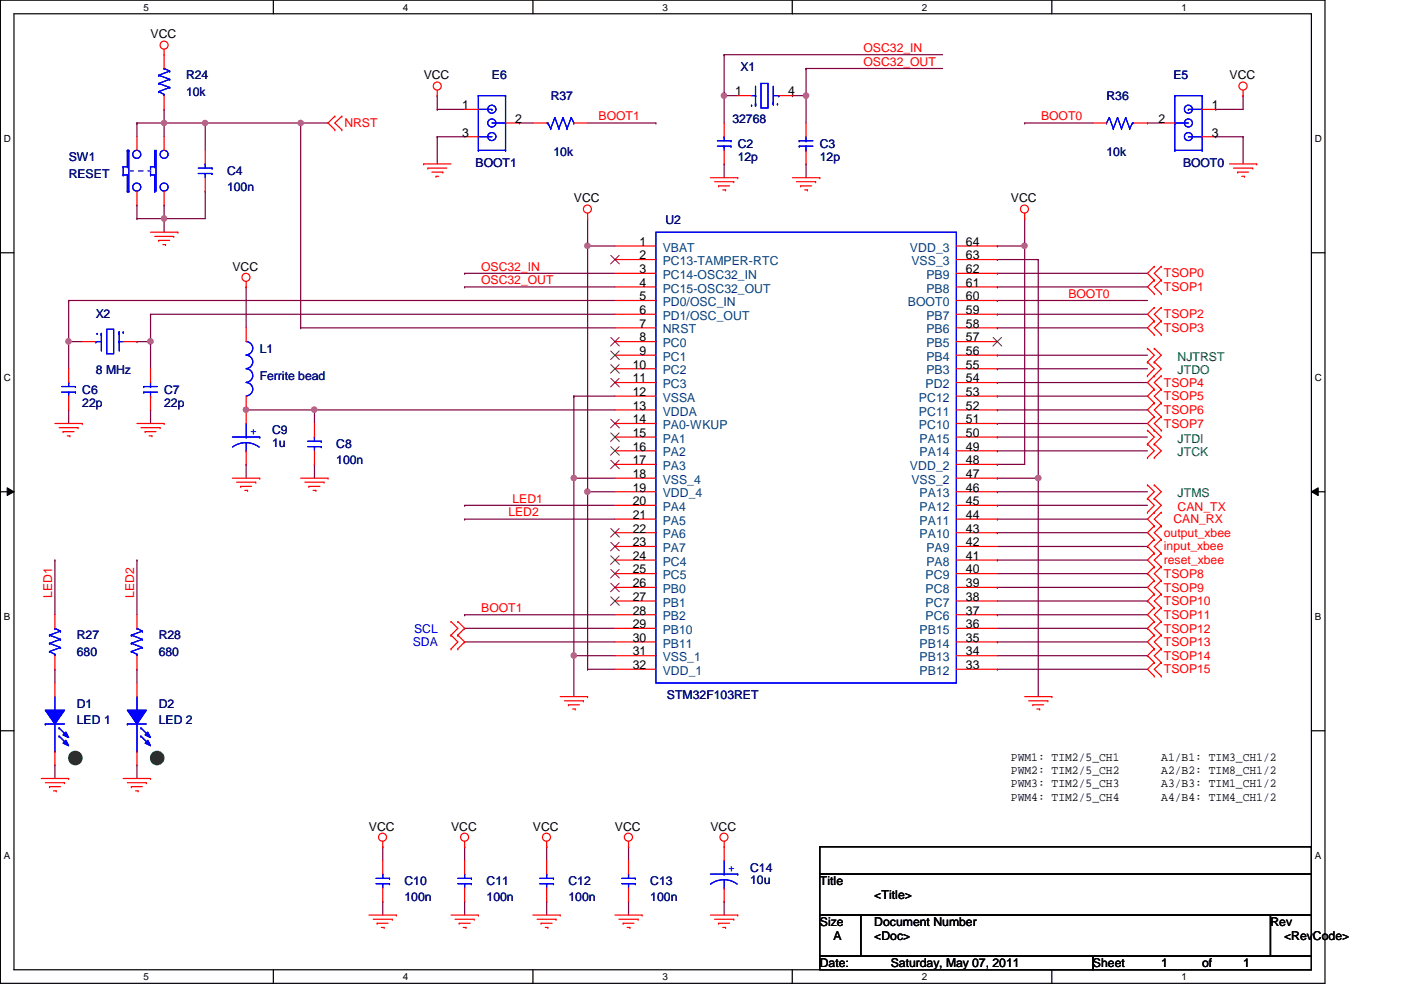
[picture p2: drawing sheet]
<svg xmlns="http://www.w3.org/2000/svg" width="297mm" height="210mm" viewBox="0 0 297 210" stroke-linecap="round" stroke-linejoin="round" font-family="sans-serif">
<path d="M.1 0h280.8v208.5h-280.8zM3 2.9h275v202.7h-275z" fill="none" stroke="#000" stroke-width=".25"/>
<g fill="#fff">
<path d="M30.4 .3h1.2v2.4h-1.2z"/>
<path d="M30.4 205.9h1.2v2.3h-1.2z"/>
</g>
<path d="M58 0v2.9M58 205.6v2.9" fill="none" stroke="#000" stroke-width=".25"/>
<g fill="#fff">
<path d="M85.4 .3h1.2v2.4h-1.2z"/>
<path d="M85.4 205.9h1.2v2.3h-1.2z"/>
</g>
<path d="M113 0v2.9M113 205.6v2.9" fill="none" stroke="#000" stroke-width=".25"/>
<g fill="#fff">
<path d="M140.5 .3h1.1v2.4h-1.1z"/>
<path d="M140.5 205.9h1.1v2.3h-1.1z"/>
</g>
<path d="M168 0v2.9M168 205.6v2.9" fill="none" stroke="#000" stroke-width=".25"/>
<g fill="#fff">
<path d="M195.4 .3h1.2v2.4h-1.2z"/>
<path d="M195.4 205.9h1.2v2.3h-1.2z"/>
</g>
<path d="M223 0v2.9M223 205.6v2.9" fill="none" stroke="#000" stroke-width=".25"/>
<g fill="#fff">
<path d="M250.5 .3h1.1v2.4h-1.1z"/>
<path d="M250.5 205.9h1.1v2.3h-1.1z"/>
<path d="M.8 28.2h1.5v2.4h-1.5z"/>
<path d="M278.8 28.2h1.4v2.4h-1.4z"/>
<path d="M.8 78.9h1.5v2.3h-1.5z"/>
<path d="M278.8 78.9h1.4v2.3h-1.4z"/>
</g>
<path d="M.1 53.6h2.9M278 53.6h2.9" fill="none" stroke="#000" stroke-width=".25"/>
<g fill="#fff">
<path d="M.8 129.6h1.4v2.3h-1.4z"/>
<path d="M278.8 129.6h1.3v2.3h-1.3z"/>
</g>
<path d="M.1 104.3h2.9M278 104.3h2.9" fill="none" stroke="#000" stroke-width=".25"/>
<path d="M1.5 103.4l1.5 .9-1.5 .8zM278 104.3l1.5-.9v1.7z" fill="#000"/>
<path d="M1.5 103.4l1.5 .9-1.5 .8zM278 104.3l1.5-.9v1.7z" fill="none" stroke="#000" stroke-width=".21"/>
<g fill="#fff">
<path d="M.8 180.3h1.4v2.3h-1.4z"/>
<path d="M278.8 180.3h1.3v2.3h-1.3z"/>
</g>
<path d="M.1 154.9h2.9M278 154.9h2.9" fill="none" stroke="#000" stroke-width=".25"/>
<g fill="none" stroke="#800040" stroke-width=".25">
<path d="M92.7 23.2h.1M92.7 20.3h.1M92.7 29h.1M92.7 23.2h5.8M92.7 20.3v2.9M92.7 29v5.8M92.7 29h5.8M110.1 26.1h.1M110.1 26.1h2.9M124.6 26.1h14.5M139.1 26.1h.1M124.6 52.2h.1"/>
<path d="M124.6 52.2h5.8M124.6 46.4v5.8M121.7 101.4h.1M121.7 101.4v37.6"/>
</g>
<circle cx="121.7" cy="101.3" r=".56" fill="#f0f"/>
<circle cx="121.7" cy="101.3" r=".56" fill="none" stroke="#f0f" stroke-width=".25"/>
<path d="M31.9 72.4h.1M31.9 66.6v5.8" fill="none" stroke="#800040" stroke-width=".25"/>
<circle cx="31.9" cy="72.4" r=".56" fill="#f0f"/>
<circle cx="31.9" cy="72.4" r=".56" fill="none" stroke="#f0f" stroke-width=".25"/>
<g fill="none" stroke="#800040" stroke-width=".25">
<path d="M14.6 72.4h.1M14.6 63.7h.1M14.6 72.4h2.8M14.6 63.7h115.8M29 72.4h.1M29 72.4h2.9M31.9 66.6h.1M31.9 66.6h98.5M211.5 66.6h.1M211.5 69.5h.1M211.5 66.6h31.8M211.5 69.5h31.8"/>
<path d="M14.6 86.9h.1M14.6 86.9v2.9M31.9 86.9h.1M31.9 86.9v2.9M52.2 86.9h.1M52.2 86.9h14.5M66.7 86.9h.1M66.7 98.5h.1M66.7 86.9v2.9M66.7 98.5v2.9"/>
</g>
<circle cx="52.1" cy="86.9" r=".56" fill="#f0f"/>
<circle cx="52.1" cy="86.9" r=".56" fill="none" stroke="#f0f" stroke-width=".25"/>
<path d="M211.5 78.2h.1M211.5 78.2h31.8M211.5 110.1h.1M211.5 107.1h.1M211.5 110.1h31.8M211.5 107.1h31.8M98.5 130.3h.1M98.5 130.3h31.9M121.7 139h.1M121.7 139h8.7M121.7 139v8.7" fill="none" stroke="#800040" stroke-width=".25"/>
<circle cx="121.7" cy="139" r=".56" fill="#f0f"/>
<circle cx="121.7" cy="139" r=".56" fill="none" stroke="#f0f" stroke-width=".25"/>
<path d="M121.7 101.4h.1M121.7 101.4h8.7M220.1 101.4h.1M220.1 101.4v46.3M98.5 133.2h.1M98.5 136.1h.1M98.5 133.2h31.9M98.5 136.1h31.9" fill="none" stroke="#800040" stroke-width=".25"/>
<circle cx="220.1" cy="101.4" r=".56" fill="#f0f"/>
<circle cx="220.1" cy="101.4" r=".56" fill="none" stroke="#f0f" stroke-width=".25"/>
<path d="M170.9 20.3h.1M170.9 20.3v5.8M211.5 101.4h.1M211.5 101.4h8.6" fill="none" stroke="#800040" stroke-width=".25"/>
<circle cx="170.9" cy="20.3" r=".56" fill="#f0f"/>
<circle cx="170.9" cy="20.3" r=".56" fill="none" stroke="#f0f" stroke-width=".25"/>
<path d="M153.5 20.3h.1M153.5 20.3v5.8M211.5 55h.1M211.5 55h8.6M220.1 55h.1M220.1 55v46.4" fill="none" stroke="#800040" stroke-width=".25"/>
<circle cx="153.5" cy="20.3" r=".56" fill="#f0f"/>
<circle cx="153.5" cy="20.3" r=".56" fill="none" stroke="#f0f" stroke-width=".25"/>
<g fill="none" stroke="#800040" stroke-width=".25">
<path d="M153.5 11.6h.1M153.5 11.6h46.4M170.9 14.5h.1M170.9 14.5h29M153.5 20.3h.1M153.5 34.8h.1M153.5 20.3h2.9M153.5 34.8v2.9M168 20.3h.1M168 20.3h2.9M170.9 34.8h.1M170.9 34.8v2.9"/>
<path d="M217.3 52.2h.1M217.3 52.2v46.3"/>
</g>
<circle cx="217.2" cy="52.1" r=".56" fill="#f0f"/>
<circle cx="217.2" cy="52.1" r=".56" fill="none" stroke="#f0f" stroke-width=".25"/>
<g fill="none" stroke="#800040" stroke-width=".25">
<path d="M153.5 11.6h.1M153.5 11.6v8.7M170.9 14.5h.1M170.9 14.5v5.8M211.5 52.2h.1M211.5 58h.1M211.5 52.2h5.8M211.5 58h31.8M14.6 72.4h.1M14.6 72.4v5.8M31.9 72.4h.1M31.9 72.4v5.8"/>
<path d="M52.2 60.8h.1M52.2 60.8v8.7M63.8 69.5h.1M63.8 69.5h66.6M211.5 60.8h.1M211.5 60.8h31.8M211.5 98.5h.1M211.5 95.6h.1M211.5 98.5h5.8M211.5 95.6h31.8M124.6 104.3h.1M124.6 104.3h5.8"/>
<path d="M124.6 104.3v37.6M124.6 141.9h.1M124.6 141.9h5.8M81.1 179.5h.1M81.1 179.5v3M98.5 179.5h.1M98.5 179.5v3M115.9 179.5h.1M115.9 179.5v3M133.3 179.5h.1M133.3 179.5v3M81.1 191.1h.1"/>
<path d="M81.1 191.1v2.9M98.5 191.1h.1M98.5 191.1v2.9M115.9 191.1h.1M115.9 191.1v2.9M133.3 191.1h.1M133.3 191.1v2.9"/>
</g>
<circle cx="124.5" cy="104.2" r=".56" fill="#f0f"/>
<circle cx="124.5" cy="104.2" r=".56" fill="none" stroke="#f0f" stroke-width=".25"/>
<path d="M124.6 52.2h.1M124.6 52.2v52.1M211.5 89.8h.1M211.5 86.9h.1M211.5 84h.1M211.5 89.8h31.8M211.5 86.9h31.8M211.5 84h31.8M211.5 104.3h.1M211.5 104.3h31.8" fill="none" stroke="#800040" stroke-width=".25"/>
<circle cx="124.5" cy="52.1" r=".56" fill="#f0f"/>
<circle cx="124.5" cy="52.1" r=".56" fill="none" stroke="#f0f" stroke-width=".25"/>
<path d="M29 46.4h.1M29 46.4h14.5M34.8 46.4h.1M34.8 46.4v2.8" fill="none" stroke="#800040" stroke-width=".25"/>
<circle cx="34.8" cy="46.3" r=".56" fill="#f0f"/>
<circle cx="34.8" cy="46.3" r=".56" fill="none" stroke="#f0f" stroke-width=".25"/>
<path d="M34.8 26.1h.1M34.8 26.1h8.7M43.5 40.6h.1M43.5 40.6v5.8" fill="none" stroke="#800040" stroke-width=".25"/>
<circle cx="43.5" cy="26.1" r=".56" fill="#f0f"/>
<circle cx="43.5" cy="26.1" r=".56" fill="none" stroke="#f0f" stroke-width=".25"/>
<circle cx="34.8" cy="26.1" r=".56" fill="#f0f"/>
<circle cx="34.8" cy="26.1" r=".56" fill="none" stroke="#f0f" stroke-width=".25"/>
<g fill="none" stroke="#800040" stroke-width=".25">
<path d="M29 26.1h.1M29 26.1v2.9M29 26.1h5.8M34.8 26.1h.1M34.8 23.2h.1M34.8 23.2v5.8M43.5 26.1h.1M43.5 26.1v5.8M63.8 26.1h.1M63.8 26.1h5.8M243.3 26.1h.1M243.3 26.1h2.9"/>
<path d="M29 43.5h.1M29 43.5v2.9M34.8 43.5h.1M34.8 43.5v2.9M98.5 58h.1M98.5 58h31.9M217.3 52.2h.1M217.3 46.4v5.8M14.6 72.4h.1M14.6 63.7v8.7M98.5 60.8h.1M98.5 60.8h31.9"/>
<path d="M52.2 98.5h.1M52.2 98.5v2.9M211.5 81.1h.1M211.5 92.7h.1M211.5 81.1h31.8M211.5 92.7h31.8M11.6 118.7h.1M11.6 118.7v11.6M98.5 107.1h.1M98.5 107.1h31.9M11.6 141.9h.1M11.6 141.9v2.9"/>
<path d="M11.6 162.2h.1M11.6 162.2v2.9"/>
</g>
<circle cx="14.5" cy="72.4" r=".56" fill="#f0f"/>
<circle cx="14.5" cy="72.4" r=".56" fill="none" stroke="#f0f" stroke-width=".25"/>
<path d="M217.3 26.1h.1M217.3 26.1h14.4M66.7 86.9h.1M66.7 86.9h63.7M29 118.7h.1M29 118.7v11.6M29 141.9h.1M29 141.9v2.9M29 162.2h.1M29 162.2v2.9M153.5 191.1h.1M153.5 191.1v2.9" fill="none" stroke="#800040" stroke-width=".25"/>
<circle cx="66.6" cy="86.9" r=".56" fill="#f0f"/>
<circle cx="66.6" cy="86.9" r=".56" fill="none" stroke="#f0f" stroke-width=".25"/>
<g fill="none" stroke="#800040" stroke-width=".25">
<path d="M63.8 26.1h.1M63.8 26.1v43.4M257.8 23.2h.1M257.8 29h.1M257.8 29h5.8M263.6 20.3h.1M263.6 29h.1M263.6 20.3v2.9h-5.8M263.6 29v5.8M211.5 75.3h.1M211.5 63.7h.1M211.5 75.3h31.8"/>
<path d="M211.5 63.7h31.8M121.7 84h.1M121.7 84h8.7M121.7 84v17.4"/>
</g>
<circle cx="63.7" cy="26.1" r=".56" fill="#f0f"/>
<circle cx="63.7" cy="26.1" r=".56" fill="none" stroke="#f0f" stroke-width=".25"/>
<g fill="none" stroke="#800040" stroke-width=".25">
<path d="M43.5 26.1h.1M43.5 26.1h20.3M98.5 110.1h.1M98.5 110.1h31.9M211.5 118.7h.1M211.5 112.9h.1M211.5 118.7h31.8M211.5 112.9h31.8M211.5 115.9h31.8M243.3 115.9h.1M211.5 136.1h.1M211.5 130.3h.1"/>
<path d="M211.5 124.5h.1M211.5 139h31.8M211.5 136.1h31.8M211.5 133.2h31.8M211.5 130.3h31.8M211.5 127.4h31.8M211.5 124.5h31.8M211.5 121.6h31.8M243.3 139h.1M243.3 133.2h.1M243.3 127.4h.1M243.3 121.6h.1"/>
<path d="M211.5 141.9h.1M211.5 141.9h31.8"/>
</g>
<g fill="none" stroke="#f00" stroke-width=".25">
<path d="M34.8 11.6h.1M34.8 10.5v1.1M92.7 19.1v1.2M263.6 19.1v1.2M71 24.6h.1M71 27.5h.1M71 24.6l-1.4 1.5 1.4 1.4M72.5 27.5h.1M72.5 24.6h.1M72.5 24.6l-1.5 1.5 1.5 1.4M89.8 34.8h.1M89.8 34.8h5.8"/>
<path d="M90.7 35.6h.1M90.7 35.6h4M91.6 36.5h2.3M92.5 37.4h.1M92.5 37.4h.5M92.7 20.3h.1M93.9 36.5h.1M150.6 37.7h5.8M151.5 38.5h4.1M152.4 39.4h.1M152.4 39.4h2.3M155.6 38.5h.1"/>
<path d="M156.4 37.7h.1M168 37.7h5.8M168.9 38.5h4M169.8 39.4h.1M169.8 39.4h2.3M172.9 38.5h.1M173.8 37.7h.1M260.7 34.8h5.7M261.5 35.6h4.1M262.4 36.5h.1M262.4 36.5h2.3M263.3 37.4h.6"/>
<path d="M263.6 20.3h.1M263.9 37.4h.1M265.6 35.6h.1M266.4 34.8h.1M31.9 49.2h5.8M32.8 50.1h4M33.7 51h.1M33.7 51h2.3M34.5 51.9h.6M35.1 51.9h.1M36.8 50.1h.1M37.7 49.2h.1"/>
<path d="M52.2 59.7v1.1M124.6 46.4h.1M124.6 45.2v1.2M153.2 40.3h.6M153.8 40.3h.1M170.6 40.3h.6M171.2 40.3h.1M217.3 46.4h.1M217.3 45.2v1.2M244.7 56.5h.1M244.7 59.4h.1M244.7 56.5l-1.4 1.5 1.4 1.4"/>
<path d="M244.7 59.4l-1.4 1.4 1.4 1.5M246.2 59.4h.1M246.2 56.5h.1M246.2 56.5l-1.5 1.5 1.5 1.4M246.2 59.4l-1.5 1.4 1.5 1.5M52.2 60.8h.1M243.3 76.8h.1M243.3 79.7h.1M243.3 73.9h.1M243.3 76.8l1.4 1.4-1.4 1.5M243.3 73.9l1.4 1.4-1.4 1.5M244.7 76.8h.1"/>
<path d="M244.7 79.7h.1M244.7 62.3h.1M244.7 65.2h.1M244.7 68.1h.1M244.7 71h.1M244.7 73.9h.1M244.7 76.8l1.5 1.4-2.9 2.9 1.4 1.4M244.7 65.2l-1.4 1.4 1.4 1.5M244.7 68.1l-1.4 1.4 1.4 1.5M244.7 73.9l1.5 1.4-1.5 1.5M246.2 62.3h.1M246.2 68.1h.1"/>
<path d="M246.2 65.2h.1M246.2 71h.1M246.2 79.7h.1M246.2 65.2l-1.5 1.4 1.5 1.5M246.2 68.1l-1.5 1.4 1.5 1.5M246.2 79.7l-1.5 1.4 1.5 1.4M11.6 89.8h5.8M12.5 90.7h4M13.4 91.5h.1M13.4 91.5h2.3M14.3 92.4h.5M14.8 92.4h.1"/>
<path d="M16.5 90.7h.1M17.4 89.8h.1M29 89.8h5.8M29.9 90.7h4M30.8 91.5h.1M30.8 91.5h2.3M31.6 92.4h.6M32.2 92.4h.1M33.9 90.7h.1M34.8 89.8h.1M243.3 94.1h.1M243.3 97h.1"/>
<path d="M243.3 91.2h.1M243.3 94.1l1.4 1.5-1.4 1.4M243.3 91.2l1.4 1.5-1.4 1.4M244.7 94.1h.1M244.7 97h.1M244.7 82.5h.1M244.7 85.4h.1M244.7 88.3h.1M244.7 91.2h.1M244.7 94.1l1.5 1.5-1.5 1.4M244.7 82.5l-1.4 1.5 1.4 1.4M244.7 85.4l-1.4 1.5 1.4 1.4"/>
<path d="M244.7 88.3l-1.4 1.5 1.4 1.4M244.7 91.2l1.5 1.5-1.5 1.4M246.2 82.5h.1M246.2 85.4h.1M246.2 88.3h.1M246.2 91.2h.1M246.2 82.5l-1.5 1.5 1.5 1.4M246.2 85.4l-1.5 1.5 1.5 1.4M246.2 88.3l-1.5 1.5 1.5 1.4M49.3 101.4h5.8M50.2 102.2h4M51 103.1h.1"/>
<path d="M51 103.1h2.3M51.9 104h.6M52.5 104h.1M54.2 102.2h.1M55.1 101.4h.1M63.8 101.4h5.8M64.6 102.2h4.1M65.5 103.1h.1M65.5 103.1h2.3M66.4 104h.6M67 104h.1M68.7 102.2h.1"/>
<path d="M69.6 101.4h.1M243.3 105.7h.1M243.3 108.6h.1M243.3 102.8h.1M243.3 105.7l1.4 1.4-1.4 1.5M243.3 102.8l1.4 1.5-1.4 1.4M244.7 108.6h.1M244.7 111.5h.1M244.7 105.7h.1M244.7 114.4h.1M244.7 117.3h.1M244.7 102.8h.1"/>
<path d="M244.7 105.7l1.5 1.4-2.9 3 1.4 1.4M244.7 111.5l-1.4 1.4 1.4 1.5M244.7 114.4l-1.4 1.5 1.4 1.4M244.7 102.8l1.5 1.5-1.5 1.4M244.7 117.3l-1.4 1.4 1.4 1.5M246.2 111.5h.1M246.2 108.6h.1M246.2 114.4h.1M246.2 117.3h.1M246.2 108.6l-1.5 1.5 1.5 1.4M246.2 111.5l-1.5 1.4 1.5 1.5M246.2 114.4l-1.5 1.5 1.5 1.4"/>
<path d="M246.2 117.3l-1.5 1.4 1.5 1.5M95.6 134.7h.1M95.6 131.8h.1M95.6 137.6h.1M95.6 131.8l1.5 1.4-1.5 1.5M95.6 134.7l1.5 1.4-1.5 1.5M97.1 131.8h.1M97.1 134.7h.1M97.1 137.6h.1M97.1 131.8l1.4 1.4-1.4 1.5M97.1 134.7l1.4 1.4-1.4 1.5M244.7 134.7h.1"/>
<path d="M244.7 137.6h.1M244.7 120.2h.1M244.7 123.1h.1M244.7 126h.1M244.7 128.9h.1M244.7 131.8h.1M244.7 134.7l-1.4 1.4 1.4 1.5M244.7 137.6l-1.4 1.4 1.4 1.5M244.7 120.2l-1.4 1.4 1.4 1.5M244.7 123.1l-1.4 1.4 1.4 1.5M244.7 126l-1.4 1.4 1.4 1.5M244.7 128.9l-1.4 1.4 1.4 1.5"/>
<path d="M244.7 131.8l-1.4 1.4 1.4 1.5M246.2 137.6h.1M246.2 134.7h.1M246.2 120.2h.1M246.2 123.1h.1M246.2 126h.1M246.2 128.9h.1M246.2 131.8h.1M246.2 134.7l-1.5 1.4 1.5 1.5M246.2 137.6l-1.5 1.4 1.5 1.5M246.2 120.2l-1.5 1.4 1.5 1.5M246.2 123.1l-1.5 1.4 1.5 1.5"/>
<path d="M246.2 126l-1.5 1.4 1.5 1.5M246.2 128.9l-1.5 1.4 1.5 1.5M246.2 131.8l-1.5 1.4 1.5 1.5M118.8 147.7h5.8M119.7 148.6h4M120.5 149.4h.1M120.5 149.4h2.3M121.4 150.3h.6M122 150.3h.1M123.7 148.6h.1M124.6 147.7h.1M217.3 147.7h5.7"/>
<path d="M218.1 148.6h4.1M219 149.4h.1M219 149.4h2.3M219.8 150.3h.6M220.4 150.3h.1M222.2 148.6h.1M223 147.7h.1M244.7 140.5h.1M244.7 143.3h.1M244.7 140.5l-1.4 1.4 1.4 1.4M246.2 140.5h.1M246.2 143.3h.1"/>
<path d="M246.2 140.5l-1.5 1.4 1.5 1.4M8.8 165.1h5.8M9.6 165.9h4.1M10.5 166.8h.1M10.5 166.8h2.3M11.3 167.7h.6M11.9 167.7h.1M13.7 165.9h.1M14.6 165.1h.1M26.1 165.1h5.8M27 165.9h4M27.9 166.8h.1"/>
<path d="M27.9 166.8h2.3M28.7 167.7h.6M29.3 167.7h.1M31 165.9h.1M31.9 165.1h.1M81.1 179.5h.1M81.1 178.4v1.1M98.5 179.5h.1M98.5 178.4v1.1M115.9 179.5h.1M115.9 178.4v1.1M133.3 179.5h.1"/>
<path d="M133.3 178.4v1.1M153.5 179.5h.1M153.5 178.4v1.1M78.2 194h5.8M79.1 194.9h4.1M80 195.7h.1M80 195.7h2.3M80.9 196.6h.5M81.4 196.6h.1M83.2 194.9h.1M84 194h.1M95.6 194h5.8"/>
<path d="M96.5 194.9h4M97.4 195.7h.1M97.4 195.7h2.3M98.2 196.6h.6M98.8 196.6h.1M100.5 194.9h.1M101.4 194h.1M113 194h5.8M113.9 194.9h4M114.7 195.7h.1M114.7 195.7h2.3M115.6 196.6h.6"/>
<path d="M116.2 196.6h.1M117.9 194.9h.1M118.8 194h.1M130.4 194h5.7M131.2 194.9h4.1M132.1 195.7h.1M132.1 195.7h2.3M133 196.6h.6M133.6 196.6h.1M135.3 194.9h.1M136.1 194h.1M150.6 194h5.8"/>
<path d="M151.5 194.9h4.1M152.4 195.7h.1M152.4 195.7h2.3M153.2 196.6h.6M153.8 196.6h.1M155.6 194.9h.1M156.4 194h.1"/>
<circle cx="34.8" cy="9.6" r=".85"/>
<circle cx="92.7" cy="18.2" r=".85"/>
<circle cx="263.5" cy="18.3" r=".86"/>
<circle cx="52.1" cy="58.8" r=".85"/>
<circle cx="124.5" cy="44.3" r=".85"/>
<circle cx="217.2" cy="44.3" r=".85"/>
<circle cx="81.1" cy="177.5" r=".85"/>
<circle cx="98.5" cy="177.5" r=".85"/>
<circle cx="115.9" cy="177.5" r=".85"/>
<circle cx="133.2" cy="177.5" r=".86"/>
<circle cx="153.5" cy="177.5" r=".85"/>
</g>
<path d="M173.8 179.5h104.2v5.8h-104.2zM173.8 185.3h104.2v8.7h-104.2zM173.8 194h8.7v8.7h-8.7zM182.5 194h86.9v8.7h-86.9zM269.4 194h8.6v8.7h-8.6zM173.8 202.7h57.9v2.9h-57.9zM231.7 202.7h46.3v2.9h-46.3z" fill="none" stroke="#000" stroke-width=".25"/>
<circle cx="16" cy="160.7" r="1.43" fill="#008000"/>
<circle cx="16" cy="160.7" r="1.43" fill="none" stroke="#008000" stroke-width=".25"/>
<circle cx="33.3" cy="160.7" r="1.43" fill="#008000"/>
<circle cx="33.3" cy="160.7" r="1.43" fill="none" stroke="#008000" stroke-width=".25"/>
<g fill="none" stroke="#00f" stroke-width=".25">
<path d="M26.1 35.3h.1M26.1 37.1h.1M26.1 35.3h.9M26.1 35.3v1.8M26.1 37.1h.9M27 31.9h.1M27 35.3h.1M27 37.1h.1M27 31.9h.3M27 31.9v3.4M27 37.1v3.5M27.3 31.9h.1"/>
<path d="M27.3 31.9v8.7M31.9 37.1h.1M31.9 35.3h.1M31.9 35.3v1.8M31.9 35.3h.9M31.9 37.1h.9M32.8 37.1h.1M32.8 35.3h.1M32.8 31.9v3.4M32.8 37.1v3.5M33.1 31.9h.1M33.1 31.9v8.7"/>
<path d="M101.4 20.3h.1M101.4 31.9h.1M101.4 29h.1M101.4 31.9h5.8M101.4 20.3h5.8M101.4 20.3v11.6M101.4 23.2h2.9M101.4 29h2.9M104.3 23.2h.1M104.3 26.1h2.9M107.2 31.9h.1M107.2 20.3h.1"/>
<path d="M107.2 26.1h.1M107.2 20.3v11.6M115.9 26.1h.3M116.2 26.1h.1M116.2 26.1l.6 1.2M116.8 27.3h.1M117.6 24.9h.1M117.6 24.9l-.8 2.4M117.6 24.9l.9 2.4M118.5 27.3h.1M119.4 24.9h.1M119.4 24.9l-.9 2.4"/>
<path d="M119.4 24.9l.8 2.4M120.2 27.3h.1M121.1 24.9h.1M121.1 24.9l-.9 2.4M121.1 24.9l.6 1.2M121.7 26.1h.1M152.1 29.8h2.9M152.1 31h2.9M153.5 29h.1M153.5 31h.1M153.5 29v.8M153.5 31v.9"/>
<path d="M155 31h.1M155 29.8h.1M169.5 29.8h.1M169.5 31h.1M169.5 29.8h2.8M169.5 31h2.8M170.9 31.9h.1M170.9 29.8h.1M170.9 29v.8M170.9 31v.9M234.6 26.1h.1M235.2 24.9h.1"/>
<path d="M235.2 24.9l.8 2.4M235.2 24.9l-.6 1.2M236 27.3h.1M236.9 24.9h.1M236.9 24.9l.9 2.4M236.9 24.9l-.9 2.4M237.8 27.3h.1M238.7 24.9h.1M238.7 24.9l.8 2.4M238.7 24.9l-.9 2.4M239.5 27.3h.1M240.1 26.1h.1"/>
<path d="M240.1 26.1l-.6 1.2M240.1 26.1h.3M27 40.6h.1M27 40.6h.3M27.3 40.6h.1M32.8 40.6h.1M20.3 72.4h.1M20.3 72.4h1.2M20.6 70.7h.1M21.5 70.7h.1M21.5 71h.1M21.5 70.7v3.7"/>
<path d="M22.6 69.8h1.5v5.2h-1.5zM25.3 70.7h.1M25.3 70.4h.1M25.3 72.4h.1M25.3 70.4v4M25.3 72.4h.8M26.1 70.4h.1M13.1 82h2.9M13.1 83.1h2.9M14.6 81.1h.1M14.6 83.1h.1M14.6 81.1v.9"/>
<path d="M14.6 83.1v.9M16 83.1h.1M16 82h.1M30.5 82h.1M30.5 83.1h.1M30.5 82h2.9M30.5 83.1h2.9M31.9 84h.1M31.9 82h.1M31.9 81.1v.9M31.9 83.1v.9M65.2 94.7h2.9"/>
<path d="M65.2 93.6h2.9M66.7 92.7h.1M66.7 94.7h.1M66.7 92.7v.9M66.7 94.7v.9M68.1 94.7h.1M68.1 93.6h.1M10.5 138.1h.1M10.5 136.4h.1M10.5 134.7h.1M10.5 138.1l1.1 .6M10.5 136.4l2.3 .9"/>
<path d="M10.5 134.7l2.3 .9M11.6 133.2h.1M11.6 138.7h.1M11.6 133.2l1.2 .6M11.6 138.7v.3M12.8 137.3h.1M12.8 135.6h.1M12.8 133.8h.1M12.8 137.3l-2.3 .8M12.8 135.6l-2.3 .8M12.8 133.8l-2.3 .9M27 153.5h.1"/>
<path d="M27 153.5h4M29 150.6h.1M29 159.3h.1M29 147.7v2.9M29 153.5v5.8M97.1 187.4h2.8M97.1 186.2h2.8M98.5 185.3h.1M98.5 187.4h.1M98.5 185.3v.9M98.5 187.4v.9M99.9 187.4h.1"/>
<path d="M99.9 186.2h.1M131.8 187.4h2.9M131.8 186.2h2.9M133.3 185.3h.1M133.3 187.4h.1M133.3 185.3v.9M133.3 187.4v.9M134.7 187.4h.1M134.7 186.2h.1M150.6 185.3h5.8M153.5 188.3h.1M153.5 185.3h.1"/>
<path d="M153.5 186.5l1.5 .3 1.3 .7M153.5 186.5l-1.5 .2-1.3 .8M153.5 182.5v2.8M153.5 186.5v1.8M156.4 185.3h.1"/>
<circle cx="29" cy="39.7" r=".85"/>
<circle cx="29" cy="32.7" r=".85"/>
<circle cx="34.8" cy="39.7" r=".85"/>
<circle cx="34.8" cy="32.7" r=".85"/>
<circle cx="104.3" cy="23.2" r=".86"/>
<circle cx="104.3" cy="29" r=".86"/>
<circle cx="104.3" cy="26.1" r=".86"/>
</g>
<g fill="none" stroke="#f00" stroke-width=".25">
<path d="M29 29v2.9M34.8 29v2.9M98.5 23.2h2.9M98.5 29h2.9M107.2 26.1h2.9M113 26.1h2.9M121.7 26.1h2.9M153.5 26.1v2.9M153.5 31.9v2.9M170.9 26.1v2.9M170.9 31.9v2.9M231.7 26.1h2.9"/>
<path d="M240.4 26.1h2.9M29 40.6v2.9M34.8 40.6v2.9M14.6 78.2v2.9M17.4 72.4h2.9M26.1 72.4h2.9M31.9 78.2v2.9M14.6 84v2.9M31.9 84v2.9M66.7 89.8v2.9M66.7 95.6v2.9M11.6 130.3v2.9"/>
<path d="M11.6 139v2.9M153.5 179.5v3M98.5 182.5v2.8M98.5 188.3v2.8M133.3 182.5v2.8M133.3 188.3v2.8M153.5 188.3v2.8"/>
</g>
<path d="M27.3 36.2h4.6M31.9 36.2h.1" fill="none" stroke="#fff" stroke-width=".21" stroke-dasharray="1 1 1 1 1 1 1 1"/>
<path d="M27.3 36.2h4.6M31.9 36.2h.1" fill="none" stroke="#00f" stroke-width=".21" stroke-dasharray="1 1 1 1 1 1 1 1"/>
<path d="M27 150.6h4l-2 2.9z" fill-rule="evenodd" fill="#00f"/>
<path d="M27 150.6h4l-2 2.9z" fill="none" stroke="#00f" stroke-width=".25"/>
<path d="M31.3 157l.6 1.1-1.1-.5z" fill-rule="evenodd" fill="#00f"/>
<path d="M31.3 157l.6 1.1-1.1-.5z" fill="none" stroke="#00f" stroke-width=".25"/>
<path d="M31.3 155.2l.6 1.2-1.1-.6z" fill-rule="evenodd" fill="#00f"/>
<path d="M27 153.5h.1M27 153.5h4M29 150.6h.1M29 159.3h.1M29 147.7v2.9M29 153.5v5.8M29.9 154.3h.1M29.9 156.1h.1M29.9 154.3l1.7 1.8M29.9 156.1l1.7 1.7M31.3 155.2l.6 1.2-1.1-.6z" fill="none" stroke="#00f" stroke-width=".25"/>
<path d="M27 150.6h4l-2 2.9z" fill-rule="evenodd" fill="#00f"/>
<path d="M27 150.6h4l-2 2.9z" fill="none" stroke="#00f" stroke-width=".25"/>
<path d="M31.3 157l.6 1.1-1.1-.5z" fill-rule="evenodd" fill="#00f"/>
<path d="M31.3 157l.6 1.1-1.1-.5z" fill="none" stroke="#00f" stroke-width=".25"/>
<path d="M31.3 155.2l.6 1.2-1.1-.6z" fill-rule="evenodd" fill="#00f"/>
<g fill="none" stroke="#00f" stroke-width=".25">
<path d="M33.7 19.4h.1M33.7 17.7h.1M33.7 16h.1M33.7 19.4l1.1 .6M33.7 17.7l2.3 .8M33.7 16l2.3 .8M34.8 14.5h.1M34.8 14.5l1.2 .6M36 18.5h.1M36 16.8h.1M36 15.1h.1M36 18.5l-2.3 .9"/>
<path d="M36 16.8l-2.3 .9M36 15.1l-2.3 .9M160.2 18.3v4M161.3 17.7h1.5v5.2h-1.5zM164 18.3v3.7M34.8 20h.1M34.8 20v.3M42 36.8h3M42 35.6h3M43.5 34.8h.1M43.5 36.8h.1M43.5 34.8v.8"/>
<path d="M43.5 36.8v.9M45 36.8h.1M45 35.6h.1M159.3 22.3h.1M159.3 20.3h.9M160.2 22h.1M160.2 22.3h.1M160.2 20.3h.1M164 22h.1M164 21.8h.1M164 20.3h1.1M164.8 22h.1"/>
<path d="M165.1 20.3h.1M139.1 49.2h63.7v95.6h-63.7zM52.2 78.2a1.44 1.44 0 0 1 1.4 1.4 1.44 1.44 0 0 1-1.4 1.5M52.2 75.3a1.42 1.42 0 0 1 1.4 1.4 1.42 1.42 0 0 1-1.4 1.4M52.2 72.4a1.42 1.42 0 0 1 1.4 1.5 1.42 1.42 0 0 1-1.4 1.4M49.3 92.7h5.8M52.2 81.1a1.42 1.42 0 0 1 1.4 1.4 1.42 1.42 0 0 1-1.4 1.4M52.2 95.6h.1M52.2 92.7h.1M52.2 93.9l1.4 .2 1.3 .7M52.2 93.9l-1.5 .2-1.4 .7M52.2 89.8v2.9"/>
<path d="M52.2 93.9v1.7M55.1 92.7h.1M27.9 138.1h.1M27.9 136.4h.1M27.9 134.7h.1M27.9 138.1l1.1 .6M27.9 136.4l2.3 .9M27.9 134.7l2.3 .9M29 133.2h.1M29 138.7h.1M29 133.2l1.2 .6M29 138.7v.3"/>
<path d="M30.2 137.3h.1M30.2 135.6h.1M30.2 133.8h.1M30.2 137.3l-2.3 .8M30.2 135.6l-2.3 .8M30.2 133.8l-2.3 .9M9.6 153.5h.1M9.6 153.5h4.1M11.6 150.6h.1M11.6 159.3h.1M11.6 147.7v2.9M11.6 153.5v5.8"/>
<path d="M29.9 154.3h.1M29.9 156.1h.1M29.9 154.3l1.7 1.8M29.9 156.1l1.7 1.7M31.3 155.2l.6 1.2-1.1-.6zM79.7 187.4h2.9M79.7 186.2h2.9M81.1 185.3h.1M81.1 187.4h.1M81.1 185.3v.9M81.1 187.4v.9M82.6 187.4h.1"/>
<path d="M82.6 186.2h.1M114.4 187.4h2.9M114.4 186.2h2.9M115.9 185.3h.1M115.9 187.4h.1M115.9 185.3v.9M115.9 187.4v.9M117.3 187.4h.1M117.3 186.2h.1"/>
</g>
<g fill="none" stroke="#f00" stroke-width=".25">
<path d="M34.8 11.6v2.9M34.8 20.3v2.9M43.5 31.9v2.9M43.5 37.7v2.9M156.4 20.3h2.9M165.1 20.3h2.9M130.4 52.2h8.7M130.4 55h8.7M130.4 58h8.7M202.8 52.2h8.7M202.8 55h8.7M202.8 58h8.7"/>
<path d="M52.2 69.5v2.9M130.4 60.8h8.7M130.4 63.7h8.7M130.4 66.6h8.7M130.4 69.5h8.7M130.4 72.4h8.7M130.4 75.3h8.7M130.4 78.2h8.7M202.8 60.8h8.7M202.8 63.7h8.7M202.8 66.6h8.7M202.8 69.5h8.7"/>
<path d="M202.8 72.4h8.7M202.8 75.3h8.7M202.8 78.2h8.7M52.2 84v5.8M52.2 95.6v2.9M130.4 81.1h8.7M130.4 84h8.7M130.4 86.9h8.7M130.4 89.8h8.7M130.4 92.7h8.7M130.4 95.6h8.7M130.4 98.5h8.7"/>
<path d="M202.8 81.1h8.7M202.8 84h8.7M202.8 86.9h8.7M202.8 89.8h8.7M202.8 92.7h8.7M202.8 95.6h8.7M202.8 98.5h8.7M130.4 101.4h8.7M130.4 104.3h8.7M130.4 107.1h8.7M130.4 110.1h8.7M130.4 112.9h8.7"/>
<path d="M130.4 115.9h8.7M130.4 118.7h8.7M202.8 101.4h8.7M202.8 104.3h8.7M202.8 107.1h8.7M202.8 110.1h8.7M202.8 112.9h8.7M202.8 115.9h8.7M202.8 118.7h8.7M29 130.3v2.9M29 139v2.9M130.4 121.6h8.7"/>
<path d="M130.4 124.5h8.7M130.4 127.4h8.7M130.4 130.3h8.7M130.4 133.2h8.7M130.4 136.1h8.7M130.4 139h8.7M202.8 121.6h8.7M202.8 124.5h8.7M202.8 127.4h8.7M202.8 130.3h8.7M202.8 133.2h8.7M202.8 136.1h8.7"/>
<path d="M202.8 139h8.7M29 144.8v2.9M29 159.3v2.9M130.4 141.9h8.7M202.8 141.9h8.7M81.1 182.5v2.8M81.1 188.3v2.8M115.9 182.5v2.8M115.9 188.3v2.8"/>
</g>
<g fill="none" stroke="#804000" stroke-width=".21">
<path d="M129.5 54.1l1.8 1.9M131.3 54.1l-1.8 1.9M129.5 71.5l1.8 1.9M129.5 74.4l1.8 1.8M129.5 77.3l1.8 1.8M131.3 71.5l-1.8 1.9M131.3 74.4l-1.8 1.8M131.3 77.3l-1.8 1.8M210.6 71.5l1.8 1.9M212.3 71.5l-1.8 1.9M129.5 80.2l1.8 1.8M129.5 88.9l1.8 1.8"/>
<path d="M129.5 91.8l1.8 1.8M129.5 94.7l1.8 1.8M129.5 97.6l1.8 1.8M131.3 80.2l-1.8 1.8M131.3 88.9l-1.8 1.8M131.3 91.8l-1.8 1.8M131.3 94.7l-1.8 1.8M131.3 97.6l-1.8 1.8M129.5 112.1l1.8 1.8M129.5 115l1.8 1.8M129.5 117.9l1.8 1.8M131.3 112.1l-1.8 1.8"/>
<path d="M131.3 115l-1.8 1.8M131.3 117.9l-1.8 1.8M129.5 120.7l1.8 1.9M129.5 123.7l1.8 1.8M129.5 126.5l1.8 1.9M131.3 120.7l-1.8 1.9M131.3 123.7l-1.8 1.8M131.3 126.5l-1.8 1.9"/>
</g>
<path d="M9.6 150.6h4.1l-2.1 2.9z" fill-rule="evenodd" fill="#00f"/>
<path d="M9.6 150.6h4.1l-2.1 2.9z" fill="none" stroke="#00f" stroke-width=".25"/>
<path d="M13.4 157.6l.6-.6 .6 1.1z" fill-rule="evenodd" fill="#00f"/>
<path d="M13.4 157.6l.6-.6 .6 1.1z" fill="none" stroke="#00f" stroke-width=".25"/>
<path d="M13.4 155.8l.6-.6 .6 1.2z" fill-rule="evenodd" fill="#00f"/>
<path d="M9.6 153.5h.1M9.6 153.5h4.1M11.6 150.6h.1M11.6 159.3h.1M11.6 147.7v2.9M11.6 153.5v5.8M12.5 154.3h.1M12.5 156.1h.1M12.5 154.3l1.8 1.8M12.5 156.1l1.8 1.7M13.4 155.8l.6-.6 .6 1.2z" fill="none" stroke="#00f" stroke-width=".25"/>
<path d="M9.6 150.6h4.1l-2.1 2.9z" fill-rule="evenodd" fill="#00f"/>
<path d="M9.6 150.6h4.1l-2.1 2.9z" fill="none" stroke="#00f" stroke-width=".25"/>
<path d="M13.4 157.6l.6-.6 .6 1.1z" fill-rule="evenodd" fill="#00f"/>
<path d="M13.4 157.6l.6-.6 .6 1.1z" fill="none" stroke="#00f" stroke-width=".25"/>
<path d="M13.4 155.8l.6-.6 .6 1.2z" fill-rule="evenodd" fill="#00f"/>
<g fill="none" stroke="#00f" stroke-width=".25">
<path d="M249.1 31.9h.1M249.1 20.3h.1M249.1 26.1h.1M249.1 31.9h5.8M249.1 20.3v11.6M249.1 20.3h5.8M249.1 26.1h2.9M252 23.2h.1M252 23.2h2.9M252 29h2.9M254.9 20.3h.1M254.9 31.9h.1"/>
<path d="M254.9 29h.1M254.9 20.3v11.6M12.5 154.3h.1M12.5 156.1h.1M12.5 154.3l1.8 1.8M12.5 156.1l1.8 1.7M13.4 155.8l.6-.6 .6 1.2z"/>
<circle cx="252" cy="26.1" r=".85"/>
<circle cx="252" cy="29" r=".85"/>
<circle cx="252" cy="23.2" r=".85"/>
</g>
<path d="M246.2 26.1h2.9M254.9 23.2h2.9M254.9 29h2.9M11.6 144.8v2.9M11.6 159.3v2.9" fill="none" stroke="#f00" stroke-width=".25"/>
<circle cx="121.7" cy="101.3" r=".56" fill="#f0f"/>
<circle cx="121.7" cy="101.3" r=".56" fill="none" stroke="#f0f" stroke-width=".25"/>
<circle cx="31.9" cy="72.4" r=".56" fill="#f0f"/>
<circle cx="31.9" cy="72.4" r=".56" fill="none" stroke="#f0f" stroke-width=".25"/>
<circle cx="52.1" cy="86.9" r=".56" fill="#f0f"/>
<circle cx="52.1" cy="86.9" r=".56" fill="none" stroke="#f0f" stroke-width=".25"/>
<circle cx="121.7" cy="139" r=".56" fill="#f0f"/>
<circle cx="121.7" cy="139" r=".56" fill="none" stroke="#f0f" stroke-width=".25"/>
<circle cx="220.1" cy="101.4" r=".56" fill="#f0f"/>
<circle cx="220.1" cy="101.4" r=".56" fill="none" stroke="#f0f" stroke-width=".25"/>
<circle cx="170.9" cy="20.3" r=".56" fill="#f0f"/>
<circle cx="170.9" cy="20.3" r=".56" fill="none" stroke="#f0f" stroke-width=".25"/>
<circle cx="153.5" cy="20.3" r=".56" fill="#f0f"/>
<circle cx="153.5" cy="20.3" r=".56" fill="none" stroke="#f0f" stroke-width=".25"/>
<circle cx="217.2" cy="52.1" r=".56" fill="#f0f"/>
<circle cx="217.2" cy="52.1" r=".56" fill="none" stroke="#f0f" stroke-width=".25"/>
<circle cx="124.5" cy="104.2" r=".56" fill="#f0f"/>
<circle cx="124.5" cy="104.2" r=".56" fill="none" stroke="#f0f" stroke-width=".25"/>
<circle cx="124.5" cy="52.1" r=".56" fill="#f0f"/>
<circle cx="124.5" cy="52.1" r=".56" fill="none" stroke="#f0f" stroke-width=".25"/>
<circle cx="34.8" cy="46.3" r=".56" fill="#f0f"/>
<circle cx="34.8" cy="46.3" r=".56" fill="none" stroke="#f0f" stroke-width=".25"/>
<circle cx="43.5" cy="26.1" r=".56" fill="#f0f"/>
<circle cx="43.5" cy="26.1" r=".56" fill="none" stroke="#f0f" stroke-width=".25"/>
<circle cx="34.8" cy="26.1" r=".56" fill="#f0f"/>
<circle cx="34.8" cy="26.1" r=".56" fill="none" stroke="#f0f" stroke-width=".25"/>
<circle cx="14.5" cy="72.4" r=".56" fill="#f0f"/>
<circle cx="14.5" cy="72.4" r=".56" fill="none" stroke="#f0f" stroke-width=".25"/>
<circle cx="66.6" cy="86.9" r=".56" fill="#f0f"/>
<circle cx="66.6" cy="86.9" r=".56" fill="none" stroke="#f0f" stroke-width=".25"/>
<circle cx="63.7" cy="26.1" r=".56" fill="#f0f"/>
<circle cx="63.7" cy="26.1" r=".56" fill="none" stroke="#f0f" stroke-width=".25"/>
<g font-size="2.6">
<text x="31.9" y="8.1">VCC</text>
<text x="89.8" y="16.8">VCC</text>
<text x="260.7" y="16.8">VCC</text>
<text x="98" y="23.2">1</text>
<text x="155.9" y="20.2">1</text>
<text x="167.1" y="20.2">4</text>
<text x="256.9" y="23.2">1</text>
<text x="98" y="29">3</text>
<text x="109.2" y="26">2</text>
<text x="245.6" y="26">2</text>
<text x="256.9" y="29">3</text>
<text x="121.7" y="42.9">VCC</text>
<text x="214.3" y="42.9">VCC</text>
<text x="135.6" y="52.1">1</text>
<text x="204.8" y="52.1">64</text>
<text x="49.3" y="57.4">VCC</text>
<text x="135.6" y="55">2</text>
<text x="135.6" y="57.9">3</text>
<text x="204.8" y="57.9">62</text>
<text x="204.8" y="55">63</text>
<text x="135.6" y="60.8">4</text>
<text x="135.6" y="63.7">5</text>
<text x="204.8" y="63.7">60</text>
<text x="204.8" y="60.8">61</text>
<text x="135.6" y="66.6">6</text>
<text x="135.6" y="69.5">7</text>
<text x="204.8" y="69.5">58</text>
<text x="204.8" y="66.6">59</text>
<text x="135.6" y="72.4">8</text>
<text x="135.6" y="75.3">9</text>
<text x="204.8" y="75.3">56</text>
<text x="204.8" y="72.4">57</text>
<text x="134.2" y="78.1">10</text>
<text x="134.2" y="81.1">11</text>
<text x="134.2" y="83.9">12</text>
<text x="204.8" y="83.9">53</text>
<text x="204.8" y="81.1">54</text>
<text x="204.8" y="78.1">55</text>
<text x="134.2" y="86.9">13</text>
<text x="134.2" y="89.7">14</text>
<text x="204.8" y="89.7">51</text>
<text x="204.8" y="86.9">52</text>
<text x="134.2" y="92.6">15</text>
<text x="134.2" y="95.5">16</text>
<text x="204.8" y="95.5">49</text>
<text x="204.8" y="92.6">50</text>
<text x="134.2" y="98.4">17</text>
<text x="134.2" y="101.3">18</text>
<text x="204.8" y="101.3">47</text>
<text x="204.8" y="98.4">48</text>
<text x="134.2" y="104.2">19</text>
<text x="134.2" y="107.1">20</text>
<text x="204.8" y="107.1">45</text>
<text x="204.8" y="104.2">46</text>
<text x="134.2" y="110">21</text>
<text x="134.2" y="112.9">22</text>
<text x="204.8" y="112.9">43</text>
<text x="204.8" y="110">44</text>
<text x="134.2" y="115.8">23</text>
<text x="134.2" y="118.7">24</text>
<text x="204.8" y="118.7">41</text>
<text x="204.8" y="115.8">42</text>
<text x="134.2" y="121.6">25</text>
<text x="134.2" y="124.5">26</text>
<text x="204.8" y="124.5">39</text>
<text x="204.8" y="121.6">40</text>
<text x="134.2" y="127.4">27</text>
<text x="134.2" y="130.3">28</text>
<text x="204.8" y="130.3">37</text>
<text x="204.8" y="127.4">38</text>
<text x="134.2" y="133.2">29</text>
<text x="134.2" y="136.1">30</text>
<text x="204.8" y="136.1">35</text>
<text x="204.8" y="133.2">36</text>
<text x="134.2" y="139">31</text>
<text x="134.2" y="141.9">32</text>
<text x="204.8" y="141.9">33</text>
<text x="204.8" y="139">34</text>
<text x="214.3" y="161.4">PWM1: TIM2/5_CH1</text>
<text x="246.2" y="161.4">A1/B1: TIM3_CH1/2</text>
<text x="214.3" y="164.2">PWM2: TIM2/5_CH2</text>
<text x="214.3" y="167">PWM3: TIM2/5_CH3</text>
<text x="246.2" y="164.2">A2/B2: TIM8_CH1/2</text>
<text x="246.2" y="167">A3/B3: TIM1_CH1/2</text>
<text x="214.3" y="169.8">PWM4: TIM2/5_CH4</text>
<text x="246.2" y="169.8">A4/B4: TIM4_CH1/2</text>
<text x="78.2" y="176.1">VCC</text>
<text x="95.6" y="176.1">VCC</text>
<text x="113" y="176.1">VCC</text>
<text x="130.4" y="176.1">VCC</text>
<text x="150.6" y="176.1">VCC</text>
<text x="173.8" y="187.7">Title</text>
<text x="185.4" y="190.6">&lt;Title&gt;</text>
<text x="173.8" y="196.3">Size</text>
<text x="185.4" y="196.3">Document Number</text>
<text x="269.4" y="196.3">Rev</text>
<text x="176.7" y="199.3">A</text>
<text x="185.4" y="199.3">&lt;Doc&gt;</text>
<text x="272.2" y="199.3">&lt;RevCode&gt;</text>
<text x="173.8" y="205.1">Date:</text>
<text x="188.8" y="205.1">Saturday, May 07, 2011</text>
<text x="231.7" y="205.1">Sheet</text>
<text x="246.2" y="205.1">1</text>
<text x="254.9" y="205.1">of</text>
<text x="263.6" y="205.1">1</text>
</g>
<g font-size="2.6" fill="#f00">
<text x="183.1" y="11">OSC32_IN</text>
<text x="183.1" y="13.9">OSC32_OUT</text>
<text x="73" y="27">NRST</text>
<text x="126.9" y="25.5">BOOT1</text>
<text x="220.7" y="25.5">BOOT0</text>
<text x="102" y="57.4">OSC32_IN</text>
<text x="246.8" y="58.8">TSOP0</text>
<text x="102" y="60.2">OSC32_OUT</text>
<text x="226.5" y="63.1">BOOT0</text>
<text x="246.8" y="61.7">TSOP1</text>
<text x="246.8" y="67.5">TSOP2</text>
<text x="246.8" y="70.4">TSOP3</text>
<text x="246.8" y="82">TSOP4</text>
<text x="246.8" y="84.9">TSOP5</text>
<text x="246.8" y="87.8">TSOP6</text>
<text x="246.8" y="90.7">TSOP7</text>
<text x="108.7" y="106.6">LED1</text>
<text x="107.8" y="109.5">LED2</text>
<text x="246.8" y="113.8">output_xbee</text>
<text x="248.8" y="111">CAN_RX</text>
<text x="249.7" y="108.3">CAN_TX</text>
<text x="246.8" y="116.7">input_xbee</text>
<text x="246.8" y="119.6">reset_xbee</text>
<text x="246.8" y="122.5">TSOP8</text>
<text x="246.8" y="125.4">TSOP9</text>
<text x="11" y="126.8" transform="rotate(-90 11 126.8)">LED1</text>
<text x="28.4" y="126.8" transform="rotate(-90 28.4 126.8)">LED2</text>
<text x="102" y="129.8">BOOT1</text>
<text x="246.8" y="128.3">TSOP10</text>
<text x="246.8" y="131.2">TSOP11</text>
<text x="246.8" y="137">TSOP13</text>
<text x="246.8" y="134.1">TSOP12</text>
<text x="246.8" y="139.9">TSOP14</text>
<text x="246.8" y="142.8">TSOP15</text>
</g>
<g font-size="2.6" fill="#000080">
<text x="39.5" y="16.8">R24</text>
<text x="104.3" y="16.8">E6</text>
<text x="157" y="15.1">X1</text>
<text x="248.8" y="16.8">E5</text>
<text x="39.5" y="20.3">10k</text>
<text x="116.8" y="21.2">R37</text>
<text x="234.6" y="21.2">R36</text>
<text x="155.3" y="26.1">32768</text>
<text x="14.6" y="34.2">SW1</text>
<text x="100.8" y="35.3">BOOT1</text>
<text x="117.3" y="33.1">10k</text>
<text x="156.4" y="31.3">C2</text>
<text x="156.4" y="34.2">12p</text>
<text x="173.8" y="31.3">C3</text>
<text x="173.8" y="34.2">12p</text>
<text x="234.6" y="33.1">10k</text>
<text x="250.8" y="35.3">BOOT0</text>
<text x="14.6" y="37.7">RESET</text>
<text x="48.1" y="37.1">C4</text>
<text x="48.1" y="40.6">100n</text>
<text x="141.1" y="47.5">U2</text>
<text x="20.3" y="67.5">X2</text>
<text x="55.1" y="74.8">L1</text>
<text x="17.4" y="83.4">C6</text>
<text x="20.3" y="79.4">8 MHz</text>
<text x="34.8" y="83.4">C7</text>
<text x="55.1" y="80.5">Ferrite bead</text>
<text x="17.4" y="86.3">22p</text>
<text x="34.8" y="86.3">22p</text>
<text x="57.7" y="92.1">C9</text>
<text x="57.7" y="94.7">1u</text>
<text x="71.3" y="95">C8</text>
<text x="71.3" y="98.5">100n</text>
<text x="16.3" y="135.6">R27</text>
<text x="33.7" y="135.6">R28</text>
<text x="16.3" y="139">680</text>
<text x="33.7" y="139">680</text>
<text x="141.4" y="148.3">STM32F103RET</text>
<text x="16.3" y="150">D1</text>
<text x="16.3" y="153.5">LED 1</text>
<text x="33.7" y="150">D2</text>
<text x="33.7" y="153.5">LED 2</text>
<text x="159" y="184.8">C14</text>
<text x="85.8" y="187.7">C10</text>
<text x="85.8" y="191.1">100n</text>
<text x="103.2" y="187.7">C11</text>
<text x="103.2" y="191.1">100n</text>
<text x="120.5" y="187.7">C12</text>
<text x="120.5" y="191.1">100n</text>
<text x="137.9" y="187.7">C13</text>
<text x="137.9" y="191.1">100n</text>
<text x="159" y="187.4">10u</text>
</g>
<g font-size="2.6" fill="#004080">
<text x="140.5" y="53.3">VBAT</text>
<text x="192.9" y="53.3">VDD_3</text>
<text x="140.5" y="56.2">PC13-TAMPER-RTC</text>
<text x="140.5" y="59.1">PC14-OSC32_IN</text>
<text x="193.2" y="56.2">VSS_3</text>
<text x="196.4" y="59.1">PB9</text>
<text x="140.5" y="62">PC15-OSC32_OUT</text>
<text x="140.5" y="64.9">PD0/OSC_IN</text>
<text x="192.5" y="64.9">BOOT0</text>
<text x="196.4" y="62">PB8</text>
<text x="140.5" y="67.8">PD1/OSC_OUT</text>
<text x="140.5" y="70.7">NRST</text>
<text x="196.4" y="70.7">PB6</text>
<text x="196.4" y="67.8">PB7</text>
<text x="140.5" y="73.6">PC0</text>
<text x="140.5" y="76.5">PC1</text>
<text x="196.4" y="76.5">PB4</text>
<text x="196.4" y="73.6">PB5</text>
<text x="140.5" y="79.4">PC2</text>
<text x="140.5" y="82.3">PC3</text>
<text x="196.3" y="82.3">PD2</text>
<text x="196.4" y="79.4">PB3</text>
<text x="140.5" y="85.2">VSSA</text>
<text x="140.5" y="88.1">VDDA</text>
<text x="194.8" y="88.1">PC11</text>
<text x="194.8" y="85.2">PC12</text>
<text x="140.5" y="91">PA0-WKUP</text>
<text x="140.5" y="93.9">PA1</text>
<text x="194.8" y="91">PC10</text>
<text x="195" y="93.9">PA15</text>
<text x="140.5" y="96.8">PA2</text>
<text x="140.5" y="99.7">PA3</text>
<text x="192.9" y="99.7">VDD_2</text>
<text x="195" y="96.8">PA14</text>
<text x="140.5" y="102.6">VSS_4</text>
<text x="140.5" y="105.5">VDD_4</text>
<text x="193.2" y="102.6">VSS_2</text>
<text x="195" y="105.5">PA13</text>
<text x="140.5" y="108.3">PA4</text>
<text x="140.5" y="111.3">PA5</text>
<text x="195" y="111.3">PA11</text>
<text x="195" y="108.3">PA12</text>
<text x="140.5" y="114.1">PA6</text>
<text x="140.5" y="117.1">PA7</text>
<text x="140.5" y="119.9">PC4</text>
<text x="195" y="114.1">PA10</text>
<text x="196.4" y="119.9">PA8</text>
<text x="196.4" y="117.1">PA9</text>
<text x="140.5" y="122.8">PC5</text>
<text x="140.5" y="125.7">PB0</text>
<text x="196.3" y="125.7">PC8</text>
<text x="196.3" y="122.8">PC9</text>
<text x="140.5" y="128.6">PB1</text>
<text x="140.5" y="131.5">PB2</text>
<text x="196.3" y="131.5">PC6</text>
<text x="196.3" y="128.6">PC7</text>
<text x="140.5" y="134.4">PB10</text>
<text x="140.5" y="137.3">PB11</text>
<text x="195" y="137.3">PB14</text>
<text x="195" y="134.4">PB15</text>
<text x="140.5" y="140.2">VSS_1</text>
<text x="140.5" y="143.1">VDD_1</text>
<text x="195" y="143.1">PB12</text>
<text x="195" y="140.2">PB13</text>
</g>
<g font-size="2.6" fill="#008000">
<text x="249.7" y="76.5">NJTRST</text>
<text x="249.7" y="79.4">JTDO</text>
<text x="249.7" y="93.9">JTDI</text>
<text x="249.7" y="96.7">JTCK</text>
<text x="249.7" y="105.5">JTMS</text>
</g>
<g font-size="2.6" fill="#00f">
<text x="53" y="92.2">+</text>
<text x="87.5" y="137">SDA</text>
<text x="87.8" y="134.1">SCL</text>
<text x="154.4" y="184.8">+</text>
</g>
<g font-size="2.1">
<text x="30.4" y="2.2">5</text>
<text x="85.4" y="2.2">4</text>
<text x="140.5" y="2.2">3</text>
<text x="195.4" y="2.2">2</text>
<text x="250.5" y="2.2">1</text>
<text x=".8" y="30.1">D</text>
<text x="278.8" y="30.1">D</text>
<text x=".8" y="80.8">C</text>
<text x="278.8" y="80.8">C</text>
<text x=".8" y="131.5">B</text>
<text x="278.8" y="131.5">B</text>
<text x=".8" y="182.2">A</text>
<text x="278.8" y="182.2">A</text>
<text x="30.4" y="207.8">5</text>
<text x="85.4" y="207.8">4</text>
<text x="140.5" y="207.8">3</text>
<text x="195.4" y="207.8">2</text>
<text x="250.5" y="207.8">1</text>
</g>
</svg>
